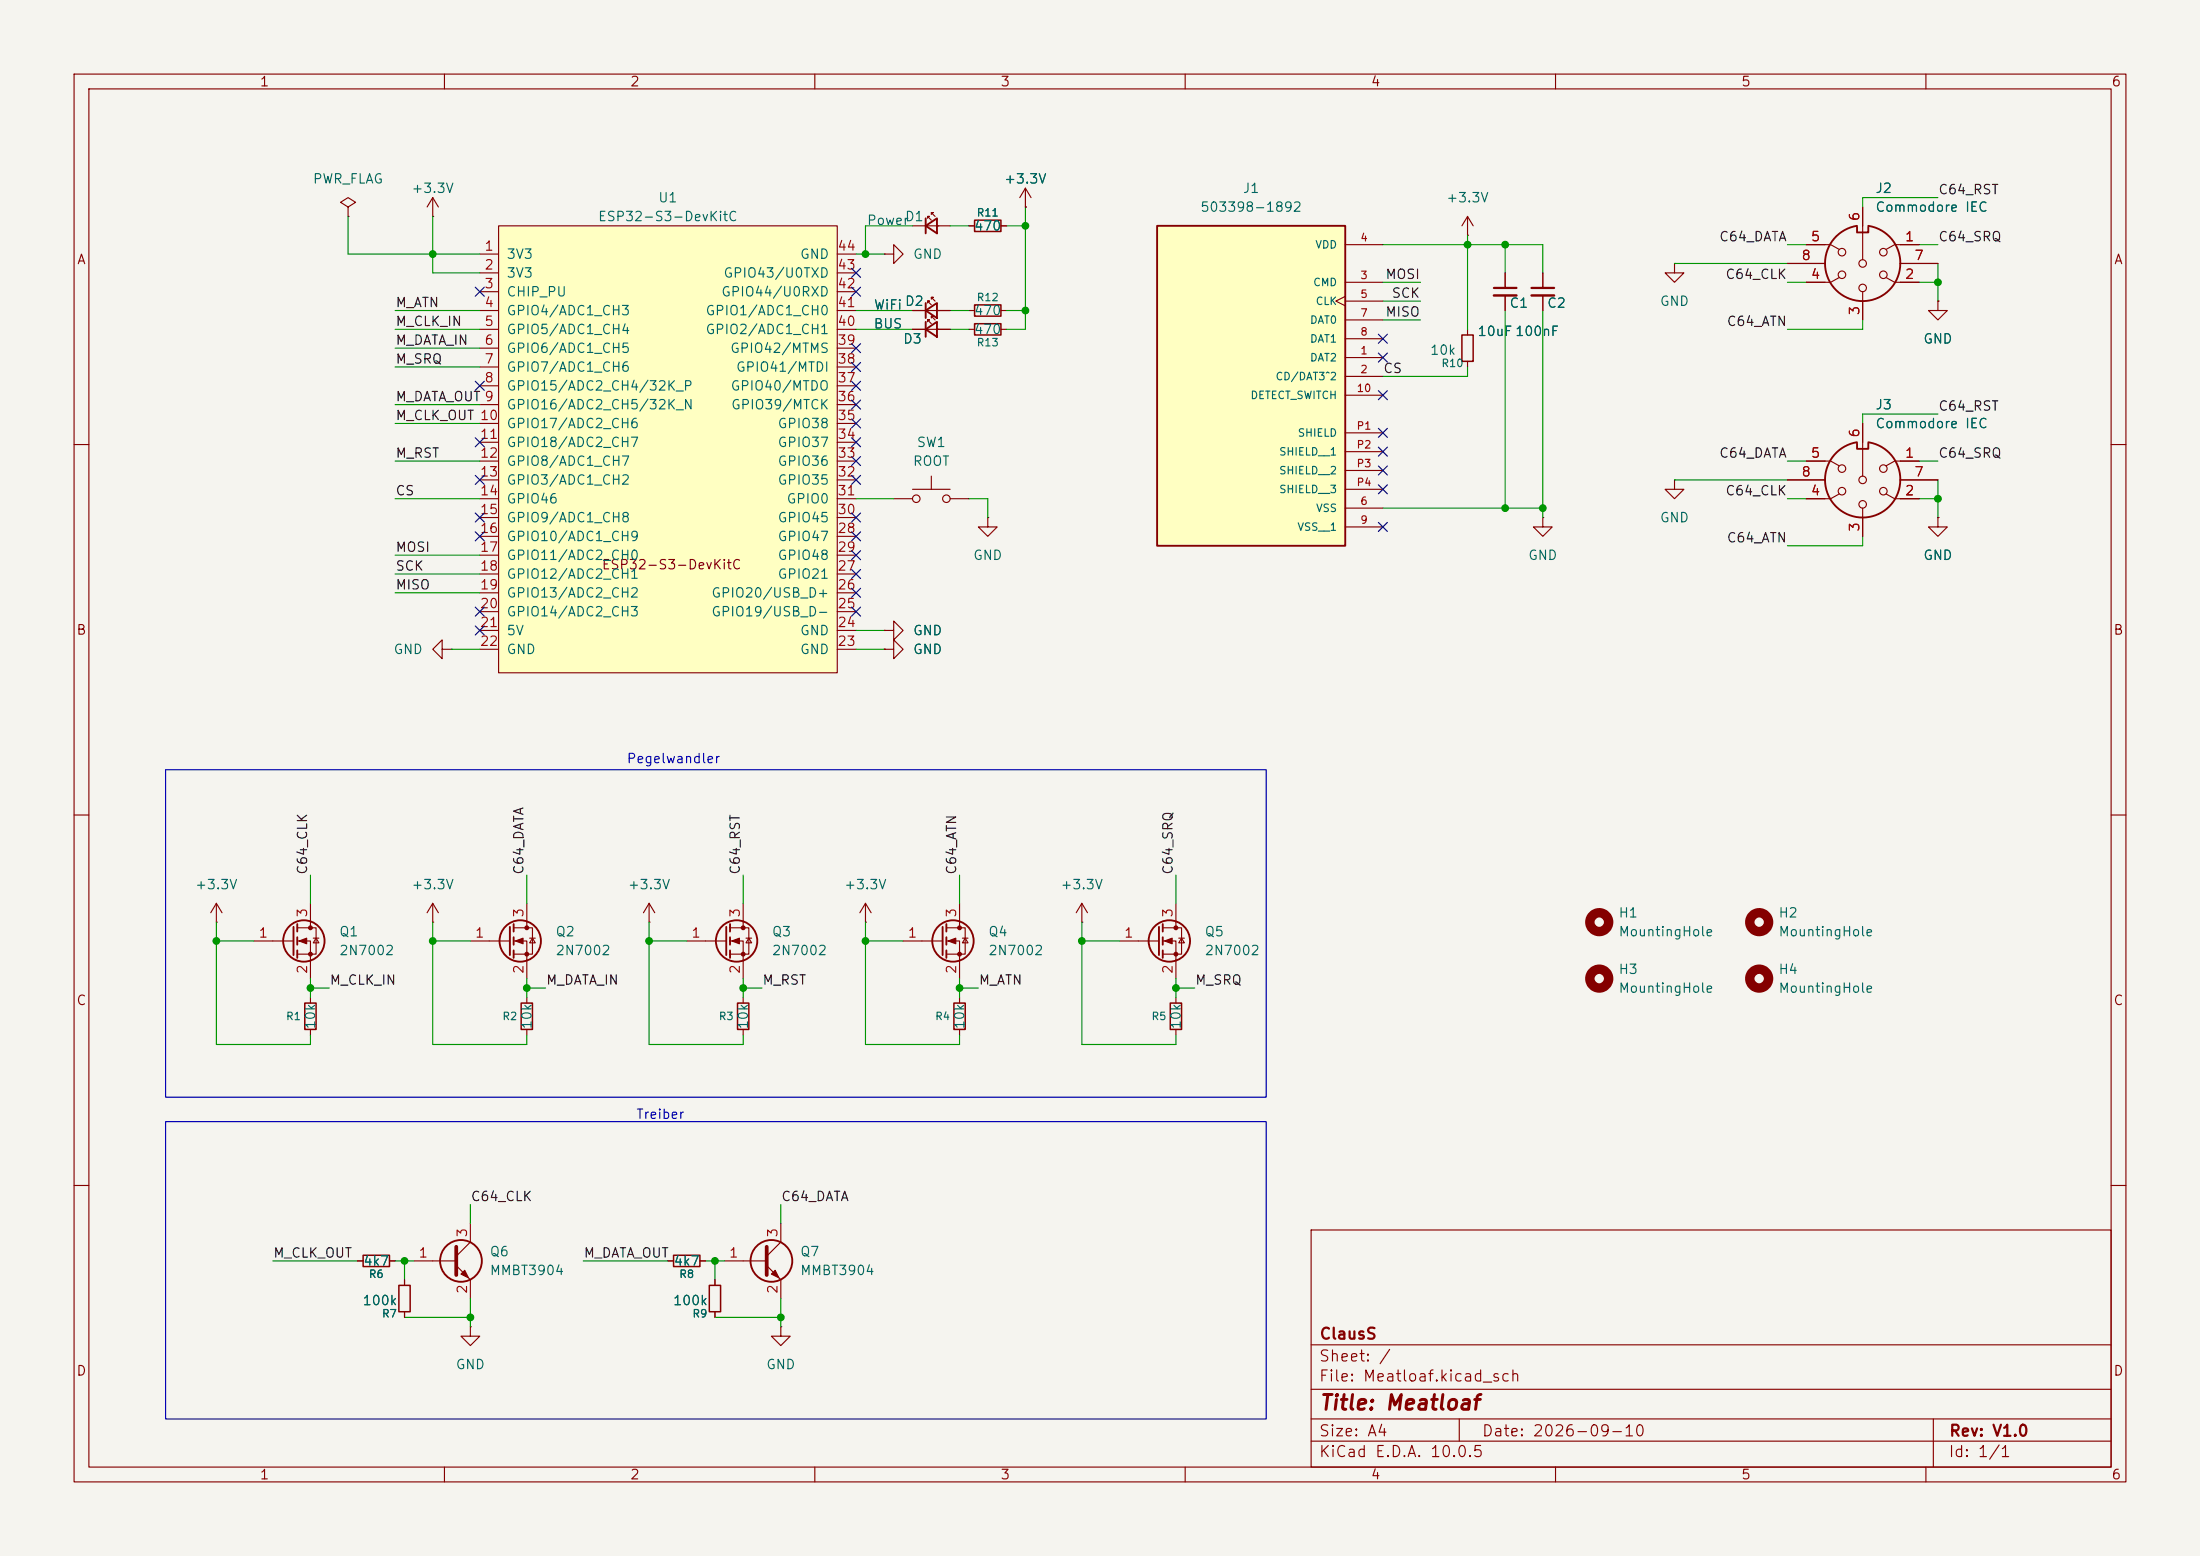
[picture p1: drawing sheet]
<svg xmlns="http://www.w3.org/2000/svg" width="297mm" height="210mm" viewBox="0 0 297 210" stroke-linecap="round" stroke-linejoin="round" font-family="sans-serif">
<path d="M0 0h297v210h-297z" fill="#f5f4ef" stroke="#f5f4ef" stroke-width=".14"/>
<g fill="none" stroke="#840000" stroke-width=".15">
<path d="M10 10h277v190h-277zM12 12h273v186h-273zM60 10v2M110 10v2M160 10v2M210 10v2M260 10v2M138.4 27.9h.1M138.4 25.4l-.7 1.3M138.4 25.4l.8 1.3M138.4 25.4v2.5M198.1 31.8h.1"/>
<path d="M198.1 29.2l-.7 1.3M198.1 29.2l.8 1.3M198.1 29.2v2.6M203.2 36.8v2.1M203.2 39.9v2M208.3 36.8v2.1M208.3 39.9v2M10 60h2M285 60h2M59.7 87.6v1.3l-1.3-1.3 1.3-1.2v1.2h1.3M61 87.6h.1M119.4 87.6h1.2v-1.2l1.3 1.2-1.3 1.3v-1.3"/>
<path d="M119.4 87.6h.1M10 110h2M285 110h2M58.4 124.5h.1M58.4 121.9l-.7 1.3M58.4 121.9l.8 1.3M58.4 121.9v2.6M63.5 127h5.3M69.3 125.2h2.6v3.6h-2.6M69.3 127h1.8v5.1M71.1 121.9v3.3M71.5 126.6h.8"/>
<path d="M71.9 126.6l.4 .7h-.8zM87.6 124.5h.1M87.6 121.9l-.7 1.3M87.6 121.9l.8 1.3M87.6 121.9v2.6M100.3 134.6v.8M100.3 138.9v.8M10 160h2M48.3 170.2h.7M52.6 170.2h.7M177 166h108v32h-108zM285 160h2"/>
<path d="M60 198v2M110 198v2M160 198v2M177 194.5h108M177 191.5h108M177 187.5h108M177 181.5h108M197 191.5v3M210 198v2M260 198v2M261 191.5v6.5"/>
</g>
<g fill="none" stroke="#840000" stroke-width=".25">
<path d="M68.8 125.1v3.8M69.3 124.7v1M69.3 126.5v1M69.3 128.3v1"/>
<circle cx="70.2" cy="127" r="2.79"/>
</g>
<g fill="#840000" stroke="#840000" stroke-width=".15">
<path d="M69.6 127l1-.4v.8z"/>
<circle cx="71.1" cy="125.2" r=".25"/>
<circle cx="71.1" cy="128.8" r=".25"/>
</g>
<path d="M99.6 135.4h1.5v3.5h-1.5zM49 169.4h3.6v1.5h-3.6z" fill="none" stroke="#840000" stroke-width=".2"/>
<path d="M201.7 38.9h3M206.8 38.9h3" fill="none" stroke="#840000" stroke-width=".3"/>
<path d="M201.7 39.9h3M206.8 39.9h3" fill="none" stroke="#840000" stroke-width=".33"/>
<path d="M156.2 30.5h25.4v43.2h-25.4z" fill="#ffffc2"/>
<g fill="none" stroke="#840000" stroke-width=".25">
<path d="M125 30.5l1.5-1v2zM125 29.5v2M156.2 30.5h25.4v43.2h-25.4zM250.7 30.5a5.1 5.1 0 0 0-3.6 7.8 5.1 5.1 0 0 0 8.6 0 5.1 5.1 0 0 0-3.5-7.8M250.7 30.6v.8h1.5v-.8M125 44.5l1.5-1.1v2.1zM125 41.9l1.5-1v2zM125 40.9v2M125 43.4v2.1M250.7 59.7a5.1 5.1 0 0 0-3.6 7.8 5.1 5.1 0 0 0 8.6 0 5.1 5.1 0 0 0-3.5-7.8M250.7 59.8v.8h1.5v-.8M127.3 125.1v3.8"/>
<path d="M127.8 124.7v1M127.8 126.5v1M127.8 128.3v1M156.5 125.1v3.8M157 124.7v1M157 126.5v1M157 128.3v1"/>
<circle cx="128.7" cy="127" r="2.79"/>
<circle cx="157.9" cy="127" r="2.79"/>
<circle cx="104.1" cy="170.2" r="2.82"/>
</g>
<g fill="none" stroke="#840000" stroke-width=".15">
<path d="M47 27.9l1-.6-1-.6-1 .6 1 .6v1.3M47 29.2h.1M58.4 29.2h.1M58.4 26.7l-.7 1.2M58.4 26.7l.8 1.2M58.4 26.7v2.5M119.4 34.3h1.2v-1.3l1.3 1.3-1.3 1.3v-1.3M119.4 34.3h.1M123.2 30.5h5.1M125.2 29.5v-.3h.3h-.3l.5 .5M125.7 29v-.3h.3h-.3l.5 .5M130.8 30.5h.8"/>
<path d="M135.1 30.5h.8M181.6 38.1h5.1M181.6 33h5.1M241.3 35.6h5.1M243.8 33h3.3l1.2 .7M248.3 37.5l-1.2 .6h-3.3M251.5 27.9v7.2M251.5 39.4v3.8M254.6 37.5l1.2 .6h3.3M256.5 35.6h5.1M259.1 33h-3.3l-1.2 .7M123.2 44.5h5.1"/>
<path d="M123.2 41.9h5.1M125.2 43.4v-.2h.3h-.3l.5 .5M125.2 40.9v-.3h.3h-.3l.5 .5M125.7 42.9v-.2h.3h-.3l.5 .5M125.7 40.4v-.3h.3h-.3l.5 .5M130.8 44.5h.8M130.8 41.9h.8M135.1 44.5h.8M135.1 41.9h.8M181.6 40l-1.3 .6 1.3 .7M181.6 48.3h5.1M181.6 50.8h5.1"/>
<path d="M181.6 40.6h5.1M181.6 43.2h5.1M181.6 45.7h5.1M181.6 53.3h5.1M181.6 58.4h5.1M198.1 44.5v.7M198.1 48.8v.7M251.5 57.2v7.1M261.6 40.6v1.3h1.3l-1.3 1.3-1.3-1.3h1.3M261.6 40.6h.1M120.6 67.3h2.6M123.2 66h5.1"/>
<path d="M125.7 64.3v1.7M128.3 67.3h2.5M133.3 69.9v1.2h1.3l-1.3 1.3-1.2-1.3h1.2M133.3 69.9h.1M181.6 68.6h5.1M181.6 71.1h5.1M181.6 61h5.1M181.6 63.5h5.1M181.6 66h5.1M208.3 69.9v1.2h1.2l-1.2 1.3-1.3-1.3h1.3M208.3 69.9h.1M226.1 64.8v1.2h1.2l-1.2 1.3-1.3-1.3h1.3"/>
<path d="M226.1 64.8h.1M241.3 64.8h5.1M243.8 62.2h3.3l1.2 .7M248.3 66.7l-1.2 .6h-3.3M251.5 68.6v3.8M254.6 66.7l1.2 .6h3.3M256.5 64.8h5.1M259.1 62.2h-3.3l-1.2 .7M261.6 69.9v1.2h1.3l-1.3 1.3-1.3-1.3h1.3M261.6 69.9h.1M119.4 85.1h1.2v-1.3l1.3 1.3-1.3 1.3v-1.3M119.4 85.1h.1"/>
<path d="M71.1 134.6v.8M71.1 138.9v.8M116.8 124.5h.1M116.8 121.9l-.7 1.3M116.8 121.9l.8 1.3M116.8 121.9v2.6M121.9 127h5.4M127.8 125.2h2.5v3.6h-2.5M127.8 127h1.7v5.1M129.5 121.9v3.3M129.5 134.6v.8M129.5 138.9v.8"/>
<path d="M129.9 126.6h.8M130.3 126.6l.4 .7h-.8zM146 124.5h.1M146 121.9l-.7 1.3M146 121.9l.8 1.3M146 121.9v2.6M151.1 127h5.4M157 125.2h2.5v3.6h-2.5M157 127h1.7v5.1M158.7 121.9v3.3M158.7 134.6v.8M158.7 138.9v.8"/>
<path d="M159.1 126.6h.8M159.5 126.6l.4 .7h-.8zM90.2 170.2h.7M94.5 170.2h.7M96.5 172.7v.8M96.5 177v.8M97.8 170.2h5.7M103.5 170.8l1.9 1.9v2.6M105.4 179.1v1.2h1.3l-1.3 1.3-1.3-1.3h1.3M105.4 179.1h.1M105.4 165.1v2.5l-1.9 1.9"/>
<circle cx="248.7" cy="37.1" r=".51"/>
<circle cx="248.7" cy="34" r=".51"/>
<circle cx="251.5" cy="35.6" r=".51"/>
<circle cx="251.5" cy="38.9" r=".51"/>
<circle cx="254.3" cy="37.1" r=".51"/>
<circle cx="254.3" cy="34" r=".51"/>
<circle cx="123.7" cy="67.3" r=".51"/>
<circle cx="127.8" cy="67.3" r=".51"/>
<circle cx="248.7" cy="63.2" r=".51"/>
<circle cx="248.7" cy="66.3" r=".51"/>
<circle cx="251.5" cy="64.8" r=".51"/>
<circle cx="251.5" cy="68.1" r=".51"/>
<circle cx="254.3" cy="63.2" r=".51"/>
<circle cx="254.3" cy="66.3" r=".51"/>
</g>
<path d="M131.6 29.7h3.5v1.5h-3.5zM131.6 43.7h3.5v1.5h-3.5zM131.6 41.1h3.5v1.6h-3.5zM197.4 45.2h1.5v3.6h-1.5zM70.4 135.4h1.5v3.5h-1.5zM128.8 135.4h1.5v3.5h-1.5zM158 135.4h1.5v3.5h-1.5zM90.9 169.4h3.6v1.5h-3.6zM95.8 173.5h1.5v3.5h-1.5z" fill="none" stroke="#840000" stroke-width=".2"/>
<g fill="none" stroke="#840000" stroke-width="1.3">
<circle cx="215.9" cy="124.5" r="1.27"/>
<circle cx="215.9" cy="132.1" r="1.27"/>
<circle cx="237.5" cy="124.5" r="1.27"/>
<circle cx="237.5" cy="132.1" r="1.27"/>
</g>
<g fill="#840000" stroke="#840000" stroke-width=".15">
<path d="M128 127l1-.4v.8z"/>
<path d="M157.2 127l1-.4v.8z"/>
<path d="M104.6 171.5l.6 1-1.1-.5z"/>
<circle cx="129.5" cy="125.2" r=".25"/>
<circle cx="129.5" cy="128.8" r=".25"/>
<circle cx="158.7" cy="125.2" r=".25"/>
<circle cx="158.7" cy="128.8" r=".25"/>
</g>
<path d="M103.5 168.3v3.8" fill="none" stroke="#840000" stroke-width=".51"/>
<path d="M67.3 30.5h45.7v60.3h-45.7z" fill="#ffffc2"/>
<g fill="none" stroke="#840000" stroke-width=".15">
<path d="M64.8 39.4h2.5M64.8 36.8h2.5M64.8 34.3h2.5M67.3 30.5h45.7v60.3h-45.7zM113 39.4h2.6M113 36.8h2.6M113 34.3h2.6M130.8 30.5h.8M135.1 30.5h.8M138.4 27.9h.1M203.2 36.8v2.1M203.2 39.9v2"/>
<path d="M208.3 36.8v2.1M208.3 39.9v2M226.1 35.6v1.2h1.2l-1.2 1.3-1.3-1.3h1.3M226.1 35.6h.1M241.3 35.6h5.1M243.8 33h2.6M243.8 38.1h2.6M251.5 27.9v2.6M256.5 33h2.6M256.5 38.1h2.6M256.5 35.6h5.1M64.8 47h2.5"/>
<path d="M64.8 44.5h2.5M64.8 41.9h2.5M64.8 49.5h2.5M64.8 52.1h2.5M64.8 54.6h2.5M64.8 57.2h2.5M64.8 59.7h2.5M113 47h2.6M113 44.5h2.6M113 41.9h2.6M113 49.5h2.6M113 52.1h2.6"/>
<path d="M113 54.6h2.6M113 57.2h2.6M113 59.7h2.6M123.2 44.5h1.8M123.2 41.9h1.8M126.5 44.5h1.8M126.5 41.9h1.8M251.5 40.6v2.6M251.5 57.2v2.5M261.6 40.6h.1M64.8 67.3h2.5M64.8 62.2h2.5"/>
<path d="M64.8 64.8h2.5M64.8 69.9h2.5M64.8 72.4h2.5M64.8 74.9h2.5M64.8 77.5h2.5M113 67.3h2.6M113 62.2h2.6M113 64.8h2.6M113 69.9h2.6M113 72.4h2.6M113 74.9h2.6M113 77.5h2.6"/>
<path d="M241.3 64.8h5.1M243.8 67.3h2.6M243.8 62.2h2.6M251.5 69.9v2.5M256.5 67.3h2.6M256.5 62.2h2.6M256.5 64.8h5.1M261.6 69.9h.1M64.8 80h2.5M64.8 82.6h2.5M64.8 85.1h2.5M64.8 87.6h2.5"/>
<path d="M113 80h2.6M113 82.6h2.6M113 85.1h2.6M113 87.6h2.6M119.4 87.6h.1M119.4 85.1h.1M29.2 124.5h.1M29.2 121.9l-.8 1.3M29.2 121.9l.8 1.3M29.2 121.9v2.6M34.3 127h5.3M40.1 125.2h2.6v3.6h-2.6"/>
<path d="M40.1 127h1.8v5.1M41.9 121.9v3.3M41.9 134.6v.8M41.9 138.9v.8M42.3 126.6h.8M42.7 126.6l.4 .7h-.8zM92.7 127h5.3M98.6 125.2h2.5v3.6h-2.5M98.6 127h1.7v5.1M100.3 121.9v3.3M100.7 126.6h.8M101.1 126.6l.4 .7h-.8z"/>
<path d="M48.3 170.2h.7M52.6 170.2h.7M54.6 172.7v.8M54.6 177v.8M55.9 170.2h5.7M61.6 170.8l1.9 1.9v2.6M63.5 179.1v1.2h1.3l-1.3 1.3-1.3-1.3h1.3M63.5 179.1h.1M63.5 165.1v2.5l-1.9 1.9M90.2 170.2h.7M94.5 170.2h.7M96.5 172.7v.8"/>
<path d="M96.5 177v.8"/>
</g>
<g fill="none" stroke="#840000" stroke-width=".25">
<path d="M39.6 125.1v3.8M40.1 124.7v1M40.1 126.5v1M40.1 128.3v1M98 125.1v3.8M98.6 124.7v1M98.6 126.5v1M98.6 128.3v1"/>
<circle cx="41" cy="127" r="2.79"/>
<circle cx="99.4" cy="127" r="2.79"/>
<circle cx="62.2" cy="170.2" r="2.82"/>
</g>
<g fill="#840000" stroke="#840000" stroke-width=".15">
<path d="M40.4 127l1-.4v.8z"/>
<path d="M98.8 127l1-.4v.8z"/>
<path d="M62.2 172l.5-.5 .5 1z"/>
<circle cx="41.9" cy="125.2" r=".25"/>
<circle cx="41.9" cy="128.8" r=".25"/>
<circle cx="100.3" cy="125.2" r=".25"/>
<circle cx="100.3" cy="128.8" r=".25"/>
</g>
<path d="M61.6 168.3v3.8" fill="none" stroke="#840000" stroke-width=".51"/>
<path d="M41.1 135.4h1.6v3.5h-1.6zM53.8 173.5h1.6v3.5h-1.6z" fill="none" stroke="#840000" stroke-width=".2"/>
<g fill="none" stroke="#009600" stroke-width=".15">
<path d="M47 29.2v5.1h17.8M58.4 29.2v7.6h6.4M115.6 34.3h3.8M123.2 30.5h-6.4v3.8M128.3 30.5h2.5M135.9 30.5h2.5M138.4 27.9v16.6h-2.5M186.7 38.1h5.1M186.7 33h21.6v3.8M198.1 31.8v12.7M203.2 33v3.8M226.1 35.6h15.2"/>
<path d="M241.3 38.1h2.5M241.3 33h2.5M259.1 38.1h2.5M259.1 33h2.5M261.6 26.7h-10.1v1.2M261.6 35.6v5M53.3 41.9h11.5M53.3 44.5h11.5M53.3 49.5h11.5M53.3 47h11.5M53.3 54.6h11.5M53.3 57.2h11.5"/>
<path d="M115.6 41.9h7.6M115.6 44.5h7.6M128.3 41.9h2.5M128.3 44.5h2.5M135.9 41.9h2.5M186.7 40.6h5.1M186.7 43.2h5.1M198.1 49.5v1.3h-11.4M203.2 41.9v26.7M208.3 41.9v28M251.5 43.2v1.3h-10.2M261.6 55.9h-10.1v1.3"/>
<path d="M53.3 67.3h11.5M53.3 62.2h11.5M53.3 77.5h11.5M53.3 74.9h11.5M115.6 67.3h5M130.8 67.3h2.5v2.6M186.7 68.6h21.6M226.1 64.8h15.2M241.3 67.3h2.5M241.3 62.2h2.5M251.5 72.4v1.3h-10.2M259.1 67.3h2.5"/>
<path d="M259.1 62.2h2.5M261.6 64.8v5.1M53.3 80h11.5M61 87.6h3.8M115.6 87.6h3.8M115.6 85.1h3.8M41.9 118.1v3.8M71.1 118.1v3.8M100.3 118.1v3.8M129.5 118.1v3.8M158.7 118.1v3.8M29.2 124.5v16.5h12.7v-1.3"/>
<path d="M29.2 127h5.1M41.9 132.1v2.5M41.9 133.4h2.5M58.4 127h5.1M58.4 124.5v16.5h12.7v-1.3M71.1 132.1v2.5M71.1 133.4h2.6M87.6 127h5.1M87.6 124.5v16.5h12.7v-1.3M100.3 133.4h2.6M100.3 132.1v2.5M116.8 127h5.1"/>
<path d="M116.8 124.5v16.5h12.7v-1.3M129.5 133.4h2.6M129.5 132.1v2.5M146 127h5.1M146 124.5v16.5h12.7v-1.3M158.7 133.4h2.6M158.7 132.1v2.5M36.8 170.2h11.5M53.3 170.2h2.6M54.6 177.8h8.9M54.6 170.2v2.5M63.5 162.6v2.5"/>
<path d="M63.5 175.3v3.8M78.7 170.2h11.5M95.2 170.2h2.6M96.5 177.8h8.9M96.5 170.2v2.5M105.4 162.6v2.5M105.4 175.3v3.8"/>
</g>
<g fill="none" stroke="#000084" stroke-width=".15">
<path d="M64.2 38.8l1.2 1.2M65.4 38.8l-1.2 1.2M115 38.8l1.2 1.2M115 36.2l1.2 1.2M116.2 38.8l-1.2 1.2M116.2 36.2l-1.2 1.2M64.2 51.5l1.2 1.2M64.2 59.1l1.2 1.2M65.4 51.5l-1.2 1.2M65.4 59.1l-1.2 1.2M115 56.5l1.2 1.3M115 54l1.2 1.2"/>
<path d="M115 46.4l1.2 1.2M115 48.9l1.2 1.2M115 51.5l1.2 1.2M115 59.1l1.2 1.2M116.2 56.5l-1.2 1.3M116.2 54l-1.2 1.2M116.2 46.4l-1.2 1.2M116.2 48.9l-1.2 1.2M116.2 51.5l-1.2 1.2M116.2 59.1l-1.2 1.2M186.1 45.1l1.2 1.2M186.1 57.8l1.2 1.2"/>
<path d="M186.1 47.7l1.2 1.2M186.1 52.7l1.2 1.2M187.3 45.1l-1.2 1.2M187.3 57.8l-1.2 1.2M187.3 47.7l-1.2 1.2M187.3 52.7l-1.2 1.2M64.2 71.8l1.2 1.2M64.2 64.2l1.2 1.2M64.2 69.2l1.2 1.3M65.4 71.8l-1.2 1.2M65.4 64.2l-1.2 1.2M65.4 69.2l-1.2 1.3"/>
<path d="M115 79.4l1.2 1.2M115 76.9l1.2 1.2M115 74.3l1.2 1.2M115 69.2l1.2 1.3M115 64.2l1.2 1.2M115 61.6l1.2 1.2M115 71.8l1.2 1.2M116.2 79.4l-1.2 1.2M116.2 76.9l-1.2 1.2M116.2 74.3l-1.2 1.2M116.2 69.2l-1.2 1.3M116.2 64.2l-1.2 1.2"/>
<path d="M116.2 61.6l-1.2 1.2M116.2 71.8l-1.2 1.2M186.1 65.4l1.2 1.2M186.1 60.4l1.2 1.2M186.1 62.9l1.2 1.2M186.1 70.5l1.2 1.2M187.3 65.4l-1.2 1.2M187.3 60.4l-1.2 1.2M187.3 62.9l-1.2 1.2M187.3 70.5l-1.2 1.2M64.2 84.5l1.2 1.2M64.2 81.9l1.2 1.3"/>
<path d="M65.4 84.5l-1.2 1.2M65.4 81.9l-1.2 1.3M115 81.9l1.2 1.3M116.2 81.9l-1.2 1.3"/>
</g>
<path d="M22.4 103.9h148.5v44.2h-148.5zM22.4 151.4h148.5v40.1h-148.5z" fill="none" stroke="#0000c2" stroke-width=".15"/>
<g fill="#009600" stroke="#009600" stroke-width=".14">
<circle cx="29.2" cy="127" r=".46"/>
<circle cx="87.6" cy="127" r=".46"/>
<circle cx="41.9" cy="133.4" r=".46"/>
<circle cx="58.4" cy="127" r=".46"/>
<circle cx="100.3" cy="133.4" r=".46"/>
<circle cx="105.4" cy="177.8" r=".46"/>
<circle cx="96.5" cy="170.2" r=".46"/>
<circle cx="71.1" cy="133.4" r=".46"/>
<circle cx="63.5" cy="177.8" r=".46"/>
<circle cx="54.6" cy="170.2" r=".46"/>
<circle cx="116.8" cy="34.3" r=".46"/>
<circle cx="58.4" cy="34.3" r=".46"/>
<circle cx="129.5" cy="133.4" r=".46"/>
<circle cx="158.7" cy="133.4" r=".46"/>
<circle cx="116.8" cy="127" r=".46"/>
<circle cx="146" cy="127" r=".46"/>
<circle cx="261.6" cy="38.1" r=".46"/>
<circle cx="261.6" cy="67.3" r=".46"/>
<circle cx="203.2" cy="68.6" r=".46"/>
<circle cx="203.2" cy="33" r=".46"/>
<circle cx="138.4" cy="30.5" r=".46"/>
<circle cx="138.4" cy="41.9" r=".46"/>
<circle cx="208.3" cy="68.6" r=".46"/>
<circle cx="198.1" cy="33" r=".46"/>
</g>
<text font-size="2" fill="#840000" x="178" y="190.8">Title: Meatloaf</text>
<g font-size="1.5" fill="#840000">
<text x="178" y="184.1">Sheet: /</text>
<text x="178" y="181.1">ClausS</text>
<text x="178" y="186.8">File: Meatloaf.kicad_sch</text>
<text x="178" y="197">KiCad E.D.A. 10.0.5</text>
<text x="178" y="194.2">Size: A4</text>
<text x="200" y="194.2">Date: 2026-09-10</text>
<text x="263" y="197">Id: 1/1</text>
<text x="263" y="194.2">Rev: V1.0</text>
</g>
<g font-size="1.3" fill="#840000">
<text x="35" y="12">1</text>
<text x="85" y="12">2</text>
<text x="135" y="12">3</text>
<text x="185" y="12">4</text>
<text x="235" y="12">5</text>
<text x="285" y="12">6</text>
<text x="10.3" y="36">A</text>
<text x="285.3" y="36">A</text>
<text x="81.1" y="77.2">ESP32-S3-DevKitC</text>
<text x="10.2" y="86">B</text>
<text x="285.2" y="86">B</text>
<text x="10.2" y="136">C</text>
<text x="285.2" y="136">C</text>
<text x="10.2" y="186">D</text>
<text x="285.2" y="186">D</text>
<text x="35" y="200">1</text>
<text x="85" y="200">2</text>
<text x="135" y="200">3</text>
<text x="185" y="200">4</text>
<text x="235" y="200">5</text>
<text x="285" y="200">6</text>
</g>
<g font-size="1.3" fill="#006464">
<text x="42.1" y="25.1">PWR_FLAG</text>
<text x="55.5" y="26.4">+3.3V</text>
<text x="88.8" y="27.6">U1</text>
<text x="135.5" y="25.1">+3.3V</text>
<text x="161.9" y="28.9">503398-1892</text>
<text x="167.7" y="26.4">J1</text>
<text x="195.2" y="27.6">+3.3V</text>
<text x="253.1" y="26.4">J2</text>
<text x="253.1" y="28.9">Commodore IEC</text>
<text x="68.3" y="35.3">3V3</text>
<text x="80.6" y="30.2">ESP32-S3-DevKitC</text>
<text x="107.9" y="35.3">GND</text>
<text x="116.9" y="30.7">Power</text>
<text x="122.1" y="30.2">D1</text>
<text x="123.2" y="35.3">GND</text>
<text x="131.4" y="31.4">470</text>
<text x="68.3" y="37.8">3V3</text>
<text x="68.3" y="40.3">CHIP_PU</text>
<text x="97.3" y="40.3">GPIO44/U0RXD</text>
<text x="97.6" y="37.8">GPIO43/U0TXD</text>
<text x="122.1" y="41.6">D2</text>
<text x="203.7" y="41.9">C1</text>
<text x="208.8" y="41.9">C2</text>
<text x="224" y="41.6">GND</text>
<text x="68.3" y="42.9">GPIO4/ADC1_CH3</text>
<text x="68.3" y="45.4">GPIO5/ADC1_CH4</text>
<text x="68.3" y="48">GPIO6/ADC1_CH5</text>
<text x="95.2" y="45.4">GPIO2/ADC1_CH1</text>
<text x="95.2" y="42.9">GPIO1/ADC1_CH0</text>
<text x="98.5" y="48">GPIO42/MTMS</text>
<text x="117.9" y="44.7">BUS</text>
<text x="117.9" y="42.1">WiFi</text>
<text x="121.8" y="46.7">D3</text>
<text x="131.4" y="45.4">470</text>
<text x="131.4" y="42.9">470</text>
<text x="199.4" y="45.7">10uF 100nF</text>
<text x="259.6" y="46.7">GND</text>
<text x="68.3" y="50.5">GPIO7/ADC1_CH6</text>
<text x="68.3" y="53">GPIO15/ADC2_CH4/32K_P</text>
<text x="98.5" y="53">GPIO40/MTDO</text>
<text x="99.3" y="50.5">GPIO41/MTDI</text>
<text x="193" y="48.2">10k</text>
<text x="68.3" y="55.6">GPIO16/ADC2_CH5/32K_N</text>
<text x="68.3" y="58.1">GPIO17/ADC2_CH6</text>
<text x="98.6" y="55.6">GPIO39/MTCK</text>
<text x="104.9" y="58.1">GPIO38</text>
<text x="253.1" y="55.6">J3</text>
<text x="253.1" y="58.1">Commodore IEC</text>
<text x="68.3" y="60.7">GPIO18/ADC2_CH7</text>
<text x="68.3" y="63.2">GPIO8/ADC1_CH7</text>
<text x="68.3" y="65.7">GPIO3/ADC1_CH2</text>
<text x="104.9" y="65.7">GPIO35</text>
<text x="104.9" y="63.2">GPIO36</text>
<text x="104.9" y="60.7">GPIO37</text>
<text x="123.2" y="63.2">ROOT</text>
<text x="123.7" y="60.7">SW1</text>
<text x="68.3" y="68.3">GPIO46</text>
<text x="68.3" y="70.8">GPIO9/ADC1_CH8</text>
<text x="104.9" y="70.8">GPIO45</text>
<text x="106.1" y="68.3">GPIO0</text>
<text x="224" y="70.8">GND</text>
<text x="68.3" y="73.4">GPIO10/ADC1_CH9</text>
<text x="68.3" y="75.9">GPIO11/ADC2_CH0</text>
<text x="104.9" y="73.4">GPIO47</text>
<text x="104.9" y="75.9">GPIO48</text>
<text x="131.3" y="75.9">GND</text>
<text x="206.2" y="75.9">GND</text>
<text x="259.6" y="75.9">GND</text>
<text x="68.3" y="81">GPIO13/ADC2_CH2</text>
<text x="68.3" y="78.4">GPIO12/ADC2_CH1</text>
<text x="68.3" y="83.5">GPIO14/ADC2_CH3</text>
<text x="95.9" y="83.5">GPIO19/USB_D-</text>
<text x="95.9" y="81">GPIO20/USB_D+</text>
<text x="104.9" y="78.4">GPIO21</text>
<text x="53" y="88.6">GND</text>
<text x="68.3" y="86.1">5V</text>
<text x="68.3" y="88.6">GND</text>
<text x="107.9" y="88.6">GND</text>
<text x="107.9" y="86.1">GND</text>
<text x="123.2" y="88.6">GND</text>
<text x="123.2" y="86.1">GND</text>
<text x="26.2" y="120.3">+3.3V</text>
<text x="55.5" y="120.3">+3.3V</text>
<text x="84.7" y="120.3">+3.3V</text>
<text x="113.9" y="120.3">+3.3V</text>
<text x="143.1" y="120.3">+3.3V</text>
<text x="218.4" y="124.2">H1</text>
<text x="240" y="124.2">H2</text>
<text x="45.7" y="126.7">Q1</text>
<text x="45.7" y="129.2">2N7002</text>
<text x="74.9" y="126.7">Q2</text>
<text x="74.9" y="129.2">2N7002</text>
<text x="104.1" y="126.7">Q3</text>
<text x="104.1" y="129.2">2N7002</text>
<text x="133.3" y="126.7">Q4</text>
<text x="133.3" y="129.2">2N7002</text>
<text x="162.5" y="126.7">Q5</text>
<text x="162.5" y="129.2">2N7002</text>
<text x="218.4" y="131.8">H3</text>
<text x="218.4" y="126.7">MountingHole</text>
<text x="240" y="131.8">H4</text>
<text x="240" y="126.7">MountingHole</text>
<text x="218.4" y="134.3">MountingHole</text>
<text x="240" y="134.3">MountingHole</text>
<text x="42.9" y="139" transform="rotate(-90 42.9 139)">10k</text>
<text x="72.1" y="139" transform="rotate(-90 72.1 139)">10k</text>
<text x="101.3" y="139" transform="rotate(-90 101.3 139)">10k</text>
<text x="130.5" y="139" transform="rotate(-90 130.5 139)">10k</text>
<text x="159.7" y="139" transform="rotate(-90 159.7 139)">10k</text>
<text x="48.9" y="171.1">4k7</text>
<text x="66" y="169.9">Q6</text>
<text x="66" y="172.4">MMBT3904</text>
<text x="90.9" y="171.1">4k7</text>
<text x="107.9" y="169.9">Q7</text>
<text x="107.9" y="172.4">MMBT3904</text>
<text x="48.9" y="176.5">100k</text>
<text x="90.8" y="176.5">100k</text>
<text x="61.4" y="185.1">GND</text>
<text x="103.3" y="185.1">GND</text>
</g>
<g font-size="1.3" fill="#a90000">
<text x="251.3" y="29.9" transform="rotate(-90 251.3 29.9)">6</text>
<text x="65.3" y="34.2">1</text>
<text x="113" y="34.2">44</text>
<text x="243.1" y="35.4">8</text>
<text x="244.4" y="32.9">5</text>
<text x="257.1" y="32.9">1</text>
<text x="258.3" y="35.4">7</text>
<text x="65.3" y="36.7">2</text>
<text x="65.3" y="39.2">3</text>
<text x="65.3" y="41.8">4</text>
<text x="113" y="41.8">41</text>
<text x="113" y="39.2">42</text>
<text x="113" y="36.7">43</text>
<text x="244.4" y="38">4</text>
<text x="257.1" y="38">2</text>
<text x="65.3" y="44.3">5</text>
<text x="65.3" y="46.9">6</text>
<text x="113" y="46.9">39</text>
<text x="113" y="44.3">40</text>
<text x="251.3" y="42.6" transform="rotate(-90 251.3 42.6)">3</text>
<text x="65.3" y="49.4">7</text>
<text x="65.3" y="51.9">8</text>
<text x="113" y="51.9">37</text>
<text x="113" y="49.4">38</text>
<text x="64.7" y="59.6">11</text>
<text x="113" y="59.6">34</text>
<text x="113" y="57">35</text>
<text x="113" y="54.5">36</text>
<text x="251.3" y="59.2" transform="rotate(-90 251.3 59.2)">6</text>
<text x="64.7" y="62.1">12</text>
<text x="64.7" y="64.6">13</text>
<text x="113" y="64.6">32</text>
<text x="113" y="62.1">33</text>
<text x="243.1" y="64.6">8</text>
<text x="244.4" y="62.1">5</text>
<text x="257.1" y="62.1">1</text>
<text x="258.3" y="64.6">7</text>
<text x="64.7" y="67.2">14</text>
<text x="64.7" y="69.7">15</text>
<text x="113" y="69.7">30</text>
<text x="113" y="67.2">31</text>
<text x="244.4" y="67.2">4</text>
<text x="251.3" y="71.9" transform="rotate(-90 251.3 71.9)">3</text>
<text x="257.1" y="67.2">2</text>
<text x="64.7" y="72.3">16</text>
<text x="64.7" y="74.8">17</text>
<text x="64.7" y="77.3">18</text>
<text x="113" y="77.3">27</text>
<text x="113" y="72.3">28</text>
<text x="113" y="74.8">29</text>
<text x="64.7" y="79.9">19</text>
<text x="64.7" y="82.4">20</text>
<text x="113" y="82.4">25</text>
<text x="113" y="79.9">26</text>
<text x="64.7" y="85">21</text>
<text x="64.7" y="87.5">22</text>
<text x="113" y="87.5">23</text>
<text x="113" y="85">24</text>
<text x="41.8" y="123.9" transform="rotate(-90 41.8 123.9)">3</text>
<text x="71" y="123.9" transform="rotate(-90 71 123.9)">3</text>
<text x="100.2" y="123.9" transform="rotate(-90 100.2 123.9)">3</text>
<text x="129.4" y="123.9" transform="rotate(-90 129.4 123.9)">3</text>
<text x="158.6" y="123.9" transform="rotate(-90 158.6 123.9)">3</text>
<text x="34.8" y="126.9">1</text>
<text x="41.8" y="131.5" transform="rotate(-90 41.8 131.5)">2</text>
<text x="64" y="126.9">1</text>
<text x="71" y="131.5" transform="rotate(-90 71 131.5)">2</text>
<text x="93.2" y="126.9">1</text>
<text x="100.2" y="131.5" transform="rotate(-90 100.2 131.5)">2</text>
<text x="122.5" y="126.9">1</text>
<text x="129.4" y="131.5" transform="rotate(-90 129.4 131.5)">2</text>
<text x="151.7" y="126.9">1</text>
<text x="158.6" y="131.5" transform="rotate(-90 158.6 131.5)">2</text>
<text x="63.4" y="167.1" transform="rotate(-90 63.4 167.1)">3</text>
<text x="105.3" y="167.1" transform="rotate(-90 105.3 167.1)">3</text>
<text x="56.4" y="170">1</text>
<text x="98.3" y="170">1</text>
<text x="63.4" y="174.7" transform="rotate(-90 63.4 174.7)">2</text>
<text x="105.3" y="174.7" transform="rotate(-90 105.3 174.7)">2</text>
</g>
<g font-size="1.3" fill="#0f0f0f">
<text x="261.6" y="26.5">C64_RST</text>
<text x="232" y="32.9">C64_DATA</text>
<text x="261.6" y="32.9">C64_SRQ</text>
<text x="53.3" y="41.8">M_ATN</text>
<text x="186.9" y="38">MOSI</text>
<text x="187.8" y="40.5">SCK</text>
<text x="232.8" y="38">C64_CLK</text>
<text x="53.3" y="46.9">M_DATA_IN</text>
<text x="53.3" y="44.3">M_CLK_IN</text>
<text x="186.9" y="43.1">MISO</text>
<text x="233" y="44.3">C64_ATN</text>
<text x="53.3" y="49.4">M_SRQ</text>
<text x="186.7" y="50.7">CS</text>
<text x="53.3" y="57">M_CLK_OUT 10</text>
<text x="53.3" y="54.5">M_DATA_OUT 9</text>
<text x="261.6" y="55.8">C64_RST</text>
<text x="53.3" y="62.1">M_RST</text>
<text x="232" y="62.1">C64_DATA</text>
<text x="261.6" y="62.1">C64_SRQ</text>
<text x="53.3" y="67.2">CS</text>
<text x="232.8" y="67.2">C64_CLK</text>
<text x="53.3" y="77.3">SCK</text>
<text x="53.3" y="74.8">MOSI</text>
<text x="233" y="73.5">C64_ATN</text>
<text x="53.3" y="79.9">MISO</text>
<text x="41.8" y="118.1" transform="rotate(-90 41.8 118.1)">C64_CLK</text>
<text x="71" y="118.1" transform="rotate(-90 71 118.1)">C64_DATA</text>
<text x="100.2" y="118.1" transform="rotate(-90 100.2 118.1)">C64_RST</text>
<text x="129.4" y="118.1" transform="rotate(-90 129.4 118.1)">C64_ATN</text>
<text x="158.6" y="118.1" transform="rotate(-90 158.6 118.1)">C64_SRQ</text>
<text x="44.4" y="133.2">M_CLK_IN</text>
<text x="73.6" y="133.2">M_DATA_IN</text>
<text x="102.8" y="133.2">M_RST</text>
<text x="132.1" y="133.2">M_ATN</text>
<text x="161.3" y="133.2">M_SRQ</text>
<text x="63.5" y="162.4">C64_CLK</text>
<text x="105.4" y="162.4">C64_DATA</text>
<text x="36.8" y="170.1">M_CLK_OUT</text>
<text x="78.7" y="170.1">M_DATA_OUT</text>
</g>
<g font-size="1.3" fill="#0000c2">
<text x="84.5" y="103.3">Pegelwandler</text>
<text x="85.8" y="151.3">Treiber</text>
</g>
<g font-size="1" fill="#006464">
<text x="131.8" y="29.5">R11</text>
<text x="177.5" y="33.8">VDD</text>
<text x="131.8" y="40.9">R12</text>
<text x="177.2" y="38.9">CMD</text>
<text x="177.5" y="41.4">CLK</text>
<text x="131.8" y="47">R13</text>
<text x="176.8" y="43.9">DAT0</text>
<text x="176.8" y="46.5">DAT1</text>
<text x="172.1" y="51.6">CD/DAT3^2</text>
<text x="176.8" y="49">DAT2</text>
<text x="194.5" y="49.8">R10</text>
<text x="168.7" y="54.1">DETECT_SWITCH</text>
<text x="175.1" y="59.2">SHIELD</text>
<text x="172.6" y="61.7">SHIELD__1</text>
<text x="172.6" y="64.3">SHIELD__2</text>
<text x="172.6" y="66.8">SHIELD__3</text>
<text x="175.1" y="71.9">VSS__1</text>
<text x="177.6" y="69.3">VSS</text>
<text x="38.5" y="137.9">R1</text>
<text x="67.7" y="137.9">R2</text>
<text x="97" y="137.9">R3</text>
<text x="126.2" y="137.9">R4</text>
<text x="155.4" y="137.9">R5</text>
<text x="49.7" y="172.7">R6</text>
<text x="91.6" y="172.7">R8</text>
<text x="51.5" y="178.1">R7</text>
<text x="93.4" y="178.1">R9</text>
</g>
<g font-size="1" fill="#a90000">
<text x="183.6" y="32.8">4</text>
<text x="183.6" y="37.9">3</text>
<text x="183.6" y="40.5">5</text>
<text x="183.6" y="43">7</text>
<text x="183.6" y="45.5">8</text>
<text x="183.1" y="53.2">10</text>
<text x="183.6" y="48.1">1</text>
<text x="183.6" y="50.6">2</text>
<text x="183.1" y="58.2">P1</text>
<text x="183.1" y="60.8">P2</text>
<text x="183.1" y="63.3">P3</text>
<text x="183.1" y="65.9">P4</text>
<text x="183.6" y="68.4">6</text>
<text x="183.6" y="70.9">9</text>
</g>
</svg>
